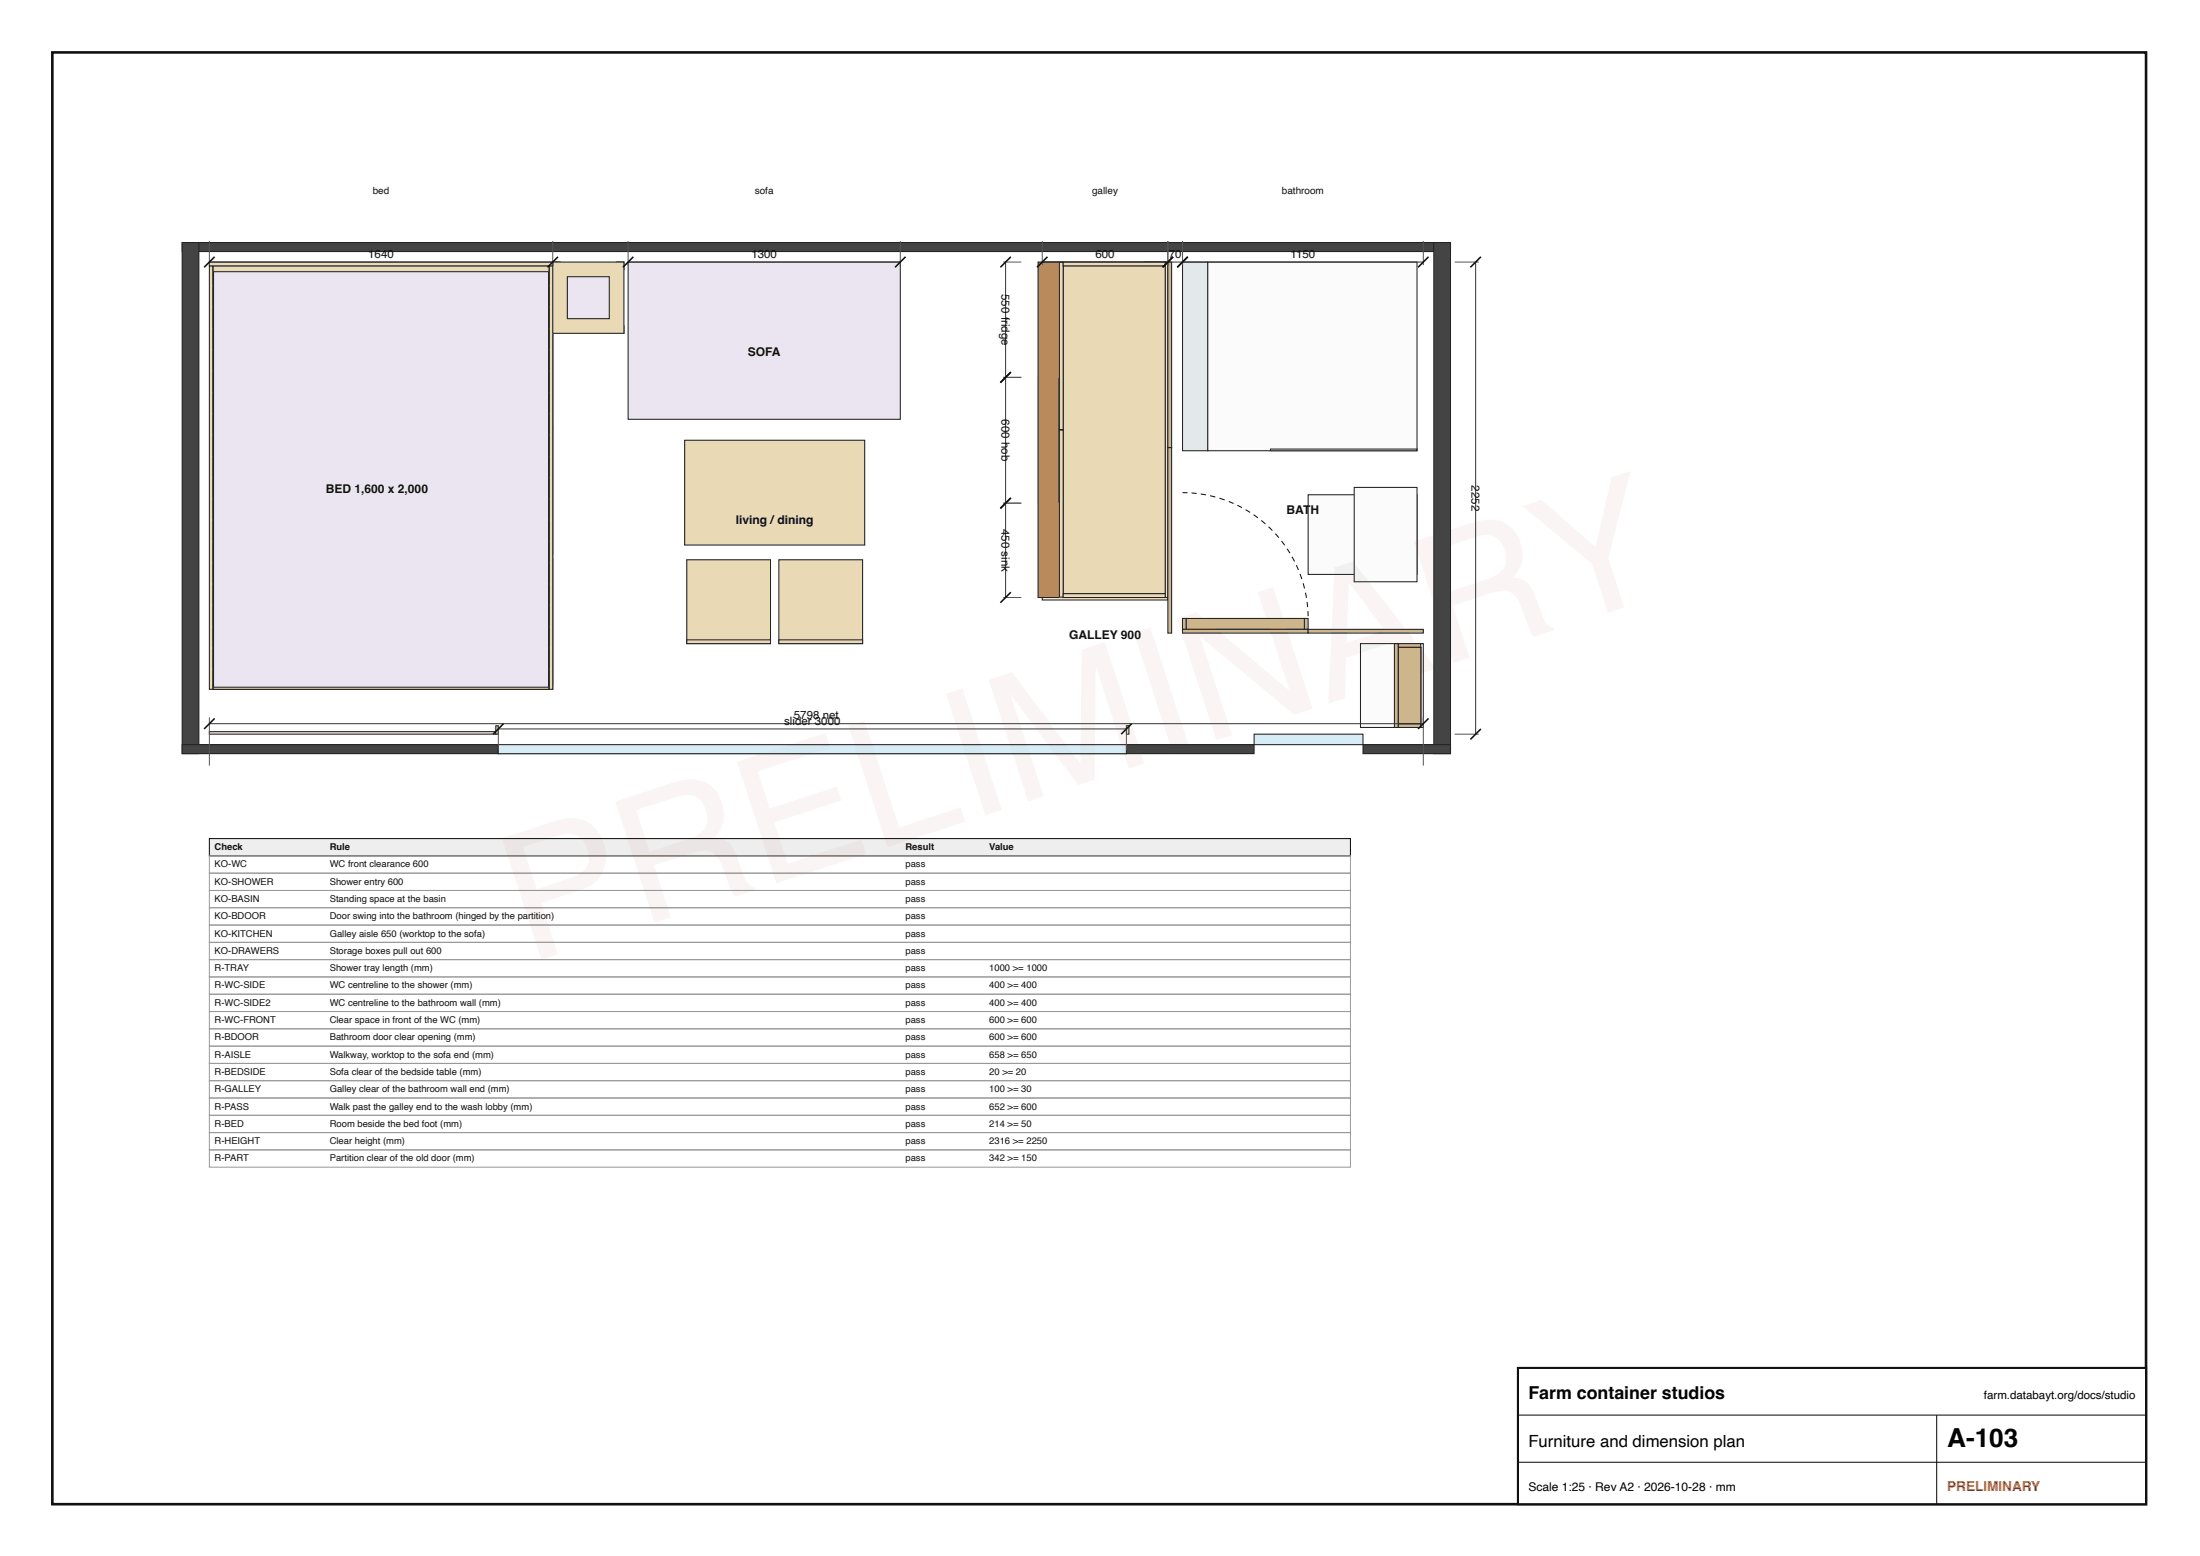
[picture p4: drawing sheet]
<svg xmlns="http://www.w3.org/2000/svg" width="420mm" height="297mm" viewBox="0 0 420 297" stroke-linecap="round" stroke-linejoin="round" font-family="sans-serif">
<path d="M10 10h399.9v277.1h-399.9z" fill="none" stroke="#111" stroke-width=".5"/>
<path d="M34.8 46.3h242.2v1.7h-242.2z" fill="#444"/>
<path d="M34.8 46.3h242.2v1.7h-242.2z" fill="none" stroke="#222" stroke-width=".19"/>
<path d="M34.8 46.3h3.2v97.6h-3.2z" fill="#444"/>
<path d="M34.8 46.3h3.2v97.6h-3.2z" fill="none" stroke="#222" stroke-width=".19"/>
<path d="M273.9 46.3h3.1v97.6h-3.1z" fill="#444"/>
<path d="M273.9 46.3h3.1v97.6h-3.1z" fill="none" stroke="#222" stroke-width=".19"/>
<path d="M34.8 142.1h60.4v1.8h-60.4z" fill="#444"/>
<path d="M34.8 142.1h60.4v1.8h-60.4z" fill="none" stroke="#222" stroke-width=".19"/>
<path d="M95.2 142.1h119.9v1.8h-119.9z" fill="#444"/>
<path d="M95.2 142.1h119.9v1.8h-119.9z" fill="none" stroke="#222" stroke-width=".19"/>
<path d="M95.2 142.1h119.9v1.8h-119.9z" fill="#d6ecf7"/>
<path d="M95.2 142.1h119.9v1.8h-119.9z" fill="none" stroke="#222" stroke-width=".2"/>
<path d="M230.7 50h40v36h-40z" fill="#fbfbfb"/>
<path d="M230.7 50h40v36h-40z" fill="none" stroke="#222" stroke-width=".2"/>
<path d="M104.9 50.7h.7v80.9h-.7z" fill="#ead9b5"/>
<path d="M104.9 50.7h.7v80.9h-.7z" fill="none" stroke="#222" stroke-width=".2"/>
<path d="M40 139.7h54.7v.4h-54.7z" fill="#f2e6c9"/>
<path d="M40 139.7h54.7v.4h-54.7z" fill="none" stroke="#222" stroke-width=".2"/>
<path d="M81.3 82.5h23.6v22.5h-23.6z" fill="#f2e6c9"/>
<path d="M81.3 82.5h23.6v22.5h-23.6z" fill="none" stroke="#222" stroke-width=".2"/>
<path d="M81.3 107.5h23.6v22.5h-23.6z" fill="#f2e6c9"/>
<path d="M81.3 107.5h23.6v22.5h-23.6z" fill="none" stroke="#222" stroke-width=".2"/>
<path d="M199.9 72h.8v42h-.8z" fill="#ead9b5"/>
<path d="M199.9 72h.8v42h-.8z" fill="none" stroke="#222" stroke-width=".2"/>
<path d="M199.1 72.8h23.5v22.5h-23.5z" fill="#ead9b5"/>
<path d="M199.1 72.8h23.5v22.5h-23.5z" fill="none" stroke="#222" stroke-width=".2"/>
<path d="M199.1 73.8h22.2v20.5h-22.2z" fill="#f2e6c9"/>
<path d="M199.1 73.8h22.2v20.5h-22.2z" fill="none" stroke="#222" stroke-width=".2"/>
<path d="M107 51.5h10.7v10.7h-10.7z" fill="#ead9b5"/>
<path d="M107 51.5h10.7v10.7h-10.7z" fill="none" stroke="#222" stroke-width=".2"/>
<path d="M199.1 73.3h22.7v.5h-22.7z" fill="#f2e6c9"/>
<path d="M199.1 73.3h22.7v.5h-22.7z" fill="none" stroke="#222" stroke-width=".2"/>
<path d="M221.3 73.8h.5v20.5h-.5z" fill="#f2e6c9"/>
<path d="M221.3 73.8h.5v20.5h-.5z" fill="none" stroke="#222" stroke-width=".2"/>
<path d="M80.9 82h24v.5h-24z" fill="#f2e6c9"/>
<path d="M80.9 82h24v.5h-24z" fill="none" stroke="#222" stroke-width=".2"/>
<path d="M80.9 105h24v.5h-24z" fill="#f2e6c9"/>
<path d="M80.9 105h24v.5h-24z" fill="none" stroke="#222" stroke-width=".2"/>
<path d="M80.9 82.5h.4v22.5h-.4z" fill="#f2e6c9"/>
<path d="M80.9 82.5h.4v22.5h-.4z" fill="none" stroke="#222" stroke-width=".2"/>
<path d="M80.9 107h24v.5h-24z" fill="#f2e6c9"/>
<path d="M80.9 107h24v.5h-24z" fill="none" stroke="#222" stroke-width=".2"/>
<path d="M80.9 130h24v.5h-24z" fill="#f2e6c9"/>
<path d="M80.9 130h24v.5h-24z" fill="none" stroke="#222" stroke-width=".2"/>
<path d="M80.9 107.5h.4v22.5h-.4z" fill="#f2e6c9"/>
<path d="M80.9 107.5h.4v22.5h-.4z" fill="none" stroke="#222" stroke-width=".2"/>
<path d="M104.9 51.5h.7v30.1h-.7z" fill="#ead9b5"/>
<path d="M104.9 51.5h.7v30.1h-.7z" fill="none" stroke="#222" stroke-width=".2"/>
<path d="M77.6 105.9h27.3v.7h-27.3z" fill="#ead9b5"/>
<path d="M77.6 105.9h27.3v.7h-27.3z" fill="none" stroke="#222" stroke-width=".2"/>
<path d="M40 50.7h.7v80.9h-.7z" fill="#ead9b5"/>
<path d="M40 50.7h.7v80.9h-.7z" fill="none" stroke="#222" stroke-width=".2"/>
<path d="M104.9 50.7h.7v80.9h-.7z" fill="#ead9b5"/>
<path d="M104.9 50.7h.7v80.9h-.7z" fill="none" stroke="#222" stroke-width=".2"/>
<path d="M40.7 50.7h64.2v.8h-64.2z" fill="#ead9b5"/>
<path d="M40.7 50.7h64.2v.8h-64.2z" fill="none" stroke="#222" stroke-width=".2"/>
<path d="M40.7 130.9h64.2v.7h-64.2z" fill="#ead9b5"/>
<path d="M40.7 130.9h64.2v.7h-64.2z" fill="none" stroke="#222" stroke-width=".2"/>
<path d="M76.9 51.5h.7v79.4h-.7z" fill="#ead9b5"/>
<path d="M76.9 51.5h.7v79.4h-.7z" fill="none" stroke="#222" stroke-width=".2"/>
<path d="M40.7 51.5h.7v79.4h-.7z" fill="#ead9b5"/>
<path d="M40.7 51.5h.7v79.4h-.7z" fill="none" stroke="#222" stroke-width=".2"/>
<path d="M104.1 51.5h.8v79.4h-.8z" fill="#ead9b5"/>
<path d="M104.1 51.5h.8v79.4h-.8z" fill="none" stroke="#222" stroke-width=".2"/>
<path d="M40.7 50.7h64.2v3.6h-64.2z" fill="#ead9b5"/>
<path d="M40.7 50.7h64.2v3.6h-64.2z" fill="none" stroke="#222" stroke-width=".2"/>
<path d="M40.7 54.8h64.2v3.6h-64.2z" fill="#ead9b5"/>
<path d="M40.7 54.8h64.2v3.6h-64.2z" fill="none" stroke="#222" stroke-width=".2"/>
<path d="M40.7 58.9h64.2v3.6h-64.2z" fill="#ead9b5"/>
<path d="M40.7 58.9h64.2v3.6h-64.2z" fill="none" stroke="#222" stroke-width=".2"/>
<path d="M40.7 62.9h64.2v3.6h-64.2z" fill="#ead9b5"/>
<path d="M40.7 62.9h64.2v3.6h-64.2z" fill="none" stroke="#222" stroke-width=".2"/>
<path d="M40.7 67h64.2v3.6h-64.2z" fill="#ead9b5"/>
<path d="M40.7 67h64.2v3.6h-64.2z" fill="none" stroke="#222" stroke-width=".2"/>
<path d="M40.7 71.1h64.2v3.6h-64.2z" fill="#ead9b5"/>
<path d="M40.7 71.1h64.2v3.6h-64.2z" fill="none" stroke="#222" stroke-width=".2"/>
<path d="M40.7 75.1h64.2v3.6h-64.2z" fill="#ead9b5"/>
<path d="M40.7 75.1h64.2v3.6h-64.2z" fill="none" stroke="#222" stroke-width=".2"/>
<path d="M40.7 79.2h64.2v3.6h-64.2z" fill="#ead9b5"/>
<path d="M40.7 79.2h64.2v3.6h-64.2z" fill="none" stroke="#222" stroke-width=".2"/>
<path d="M40.7 83.3h64.2v3.6h-64.2z" fill="#ead9b5"/>
<path d="M40.7 83.3h64.2v3.6h-64.2z" fill="none" stroke="#222" stroke-width=".2"/>
<path d="M40.7 87.3h64.2v3.6h-64.2z" fill="#ead9b5"/>
<path d="M40.7 87.3h64.2v3.6h-64.2z" fill="none" stroke="#222" stroke-width=".2"/>
<path d="M40.7 91.4h64.2v3.6h-64.2z" fill="#ead9b5"/>
<path d="M40.7 91.4h64.2v3.6h-64.2z" fill="none" stroke="#222" stroke-width=".2"/>
<path d="M40.7 95.5h64.2v3.6h-64.2z" fill="#ead9b5"/>
<path d="M40.7 95.5h64.2v3.6h-64.2z" fill="none" stroke="#222" stroke-width=".2"/>
<path d="M40.7 99.5h64.2v3.6h-64.2z" fill="#ead9b5"/>
<path d="M40.7 99.5h64.2v3.6h-64.2z" fill="none" stroke="#222" stroke-width=".2"/>
<path d="M40.7 103.6h64.2v3.6h-64.2z" fill="#ead9b5"/>
<path d="M40.7 103.6h64.2v3.6h-64.2z" fill="none" stroke="#222" stroke-width=".2"/>
<path d="M40.7 107.6h64.2v3.6h-64.2z" fill="#ead9b5"/>
<path d="M40.7 107.6h64.2v3.6h-64.2z" fill="none" stroke="#222" stroke-width=".2"/>
<path d="M40.7 111.7h64.2v3.6h-64.2z" fill="#ead9b5"/>
<path d="M40.7 111.7h64.2v3.6h-64.2z" fill="none" stroke="#222" stroke-width=".2"/>
<path d="M40.7 115.8h64.2v3.6h-64.2z" fill="#ead9b5"/>
<path d="M40.7 115.8h64.2v3.6h-64.2z" fill="none" stroke="#222" stroke-width=".2"/>
<path d="M40.7 119.8h64.2v3.6h-64.2z" fill="#ead9b5"/>
<path d="M40.7 119.8h64.2v3.6h-64.2z" fill="none" stroke="#222" stroke-width=".2"/>
<path d="M40.7 123.9h64.2v3.6h-64.2z" fill="#ead9b5"/>
<path d="M40.7 123.9h64.2v3.6h-64.2z" fill="none" stroke="#222" stroke-width=".2"/>
<path d="M40.7 128h64.2v3.6h-64.2z" fill="#ead9b5"/>
<path d="M40.7 128h64.2v3.6h-64.2z" fill="none" stroke="#222" stroke-width=".2"/>
<path d="M198.3 72.1h.8v23.9h-.8z" fill="#ead9b5"/>
<path d="M198.3 72.1h.8v23.9h-.8z" fill="none" stroke="#222" stroke-width=".2"/>
<path d="M199.1 73.8h22.2v20.5h-22.2z" fill="#f2e6c9"/>
<path d="M199.1 73.8h22.2v20.5h-22.2z" fill="none" stroke="#222" stroke-width=".2"/>
<path d="M105.6 50h.7v1.5h-.7z" fill="#ead9b5"/>
<path d="M105.6 50h.7v1.5h-.7z" fill="none" stroke="#222" stroke-width=".2"/>
<path d="M106.3 50h.7v1.5h-.7z" fill="#ead9b5"/>
<path d="M106.3 50h.7v1.5h-.7z" fill="none" stroke="#222" stroke-width=".2"/>
<path d="M105.6 62.2h.7v1.4h-.7z" fill="#ead9b5"/>
<path d="M105.6 62.2h.7v1.4h-.7z" fill="none" stroke="#222" stroke-width=".2"/>
<path d="M106.3 62.2h.7v1.4h-.7z" fill="#ead9b5"/>
<path d="M106.3 62.2h.7v1.4h-.7z" fill="none" stroke="#222" stroke-width=".2"/>
<path d="M117.7 50h.8v1.5h-.8z" fill="#ead9b5"/>
<path d="M117.7 50h.8v1.5h-.8z" fill="none" stroke="#222" stroke-width=".2"/>
<path d="M118.5 50h.7v1.5h-.7z" fill="#ead9b5"/>
<path d="M118.5 50h.7v1.5h-.7z" fill="none" stroke="#222" stroke-width=".2"/>
<path d="M117.7 62.2h.8v1.4h-.8z" fill="#ead9b5"/>
<path d="M117.7 62.2h.8v1.4h-.8z" fill="none" stroke="#222" stroke-width=".2"/>
<path d="M118.5 62.2h.7v1.4h-.7z" fill="#ead9b5"/>
<path d="M118.5 62.2h.7v1.4h-.7z" fill="none" stroke="#222" stroke-width=".2"/>
<path d="M105.6 50h13.6v13.6h-13.6z" fill="#ead9b5"/>
<path d="M105.6 50h13.6v13.6h-13.6z" fill="none" stroke="#222" stroke-width=".2"/>
<path d="M40.8 51.9h64v79.3h-64z" fill="#ebe5f2"/>
<path d="M40.8 51.9h64v79.3h-64z" fill="none" stroke="#222" stroke-width=".2"/>
<path d="M199.1 73.3h22.7v.5h-22.7z" fill="#f2e6c9"/>
<path d="M199.1 73.3h22.7v.5h-22.7z" fill="none" stroke="#222" stroke-width=".2"/>
<path d="M221.3 73.8h.5v20.5h-.5z" fill="#f2e6c9"/>
<path d="M221.3 73.8h.5v20.5h-.5z" fill="none" stroke="#222" stroke-width=".2"/>
<path d="M120 50h52v30h-52z" fill="#ebe5f2"/>
<path d="M120 50h52v30h-52z" fill="none" stroke="#222" stroke-width=".2"/>
<path d="M199.5 50.4h22v20.4h-22z" fill="#fbfbfb"/>
<path d="M199.5 50.4h22v20.4h-22z" fill="none" stroke="#222" stroke-width=".2"/>
<path d="M198.3 72.1h.8v23.9h-.8z" fill="#ead9b5"/>
<path d="M198.3 72.1h.8v23.9h-.8z" fill="none" stroke="#222" stroke-width=".2"/>
<path d="M199.1 71.3h23.5v.7h-23.5z" fill="#ead9b5"/>
<path d="M199.1 71.3h23.5v.7h-23.5z" fill="none" stroke="#222" stroke-width=".2"/>
<path d="M199.1 50h4v21.3h-4z" fill="#ead9b5"/>
<path d="M199.1 50h4v21.3h-4z" fill="none" stroke="#222" stroke-width=".2"/>
<path d="M218.6 50h4v21.3h-4z" fill="#ead9b5"/>
<path d="M218.6 50h4v21.3h-4z" fill="none" stroke="#222" stroke-width=".2"/>
<path d="M199.1 72h23.5v.8h-23.5z" fill="#ead9b5"/>
<path d="M199.1 72h23.5v.8h-23.5z" fill="none" stroke="#222" stroke-width=".2"/>
<path d="M199.1 72.8h4v22.5h-4z" fill="#ead9b5"/>
<path d="M199.1 72.8h4v22.5h-4z" fill="none" stroke="#222" stroke-width=".2"/>
<path d="M218.6 72.8h4v22.5h-4z" fill="#ead9b5"/>
<path d="M218.6 72.8h4v22.5h-4z" fill="none" stroke="#222" stroke-width=".2"/>
<path d="M222.6 72h.5v24h-.5z" fill="#f2e6c9"/>
<path d="M222.6 72h.5v24h-.5z" fill="none" stroke="#222" stroke-width=".2"/>
<path d="M198.3 50h24.8v64h-24.8z" fill="#b98b5c"/>
<path d="M198.3 50h24.8v64h-24.8z" fill="none" stroke="#222" stroke-width=".2"/>
<path d="M202.3 72.2h14v23.6h-14z" fill="#2a2a2a"/>
<path d="M202.3 72.2h14v23.6h-14z" fill="none" stroke="#222" stroke-width=".2"/>
<path d="M108.4 52.8h8v8h-8z" fill="#ebe5f2"/>
<path d="M108.4 52.8h8v8h-8z" fill="none" stroke="#222" stroke-width=".2"/>
<path d="M40 50h65.6v.7h-65.6z" fill="#ead9b5"/>
<path d="M40 50h65.6v.7h-65.6z" fill="none" stroke="#222" stroke-width=".2"/>
<path d="M225.9 50h4.8v36h-4.8z" fill="#e3e8ea"/>
<path d="M225.9 50h4.8v36h-4.8z" fill="none" stroke="#222" stroke-width=".2"/>
<path d="M203.9 72h19.2v24h-19.2z" fill="#2a2a2a"/>
<path d="M203.9 72h19.2v24h-19.2z" fill="none" stroke="#222" stroke-width=".2"/>
<path d="M203.9 72h19.2v24h-19.2z" fill="#ead9b5"/>
<path d="M203.9 72h19.2v24h-19.2z" fill="none" stroke="#222" stroke-width=".2"/>
<path d="M203.1 50.7h19.5v62.6h-19.5z" fill="#ead9b5"/>
<path d="M203.1 50.7h19.5v62.6h-19.5z" fill="none" stroke="#222" stroke-width=".2"/>
<path d="M202.3 50.1h.8v31.9h-.8z" fill="#ead9b5"/>
<path d="M202.3 50.1h.8v31.9h-.8z" fill="none" stroke="#222" stroke-width=".2"/>
<path d="M203.1 50h19.5v.7h-19.5z" fill="#ead9b5"/>
<path d="M203.1 50h19.5v.7h-19.5z" fill="none" stroke="#222" stroke-width=".2"/>
<path d="M222.6 50h.5v64h-.5z" fill="#f2e6c9"/>
<path d="M222.6 50h.5v64h-.5z" fill="none" stroke="#222" stroke-width=".2"/>
<path d="M223.1 50h.7v35.4h-.7z" fill="#cdb68c"/>
<path d="M223.1 50h.7v35.4h-.7z" fill="none" stroke="#222" stroke-width=".2"/>
<path d="M40 46v4.6M105.6 46v4.6M120 46v4.6M172 46v4.6M191.6 50h3.5M199.1 46v4.6M223.1 46v4.6M225.9 46v4.6M271.9 46v4.6M277.8 50h4.6M191.6 72h3.5M40 136.9v9.2" fill="none" stroke="#555" stroke-width=".19"/>
<path d="M40 50h65.6M120 50h52M192.1 50v46M199.1 50h72.8M281.8 50v90.1M40 138.1h231.9M95.2 139.1h119.9" fill="none" stroke="#333" stroke-width=".19"/>
<path d="M41 49l-2 2M106.6 49l-2 2M121 49l-2 2M173 49l-2 2M193.1 49l-2 2M200.1 49l-2 2M224.1 49l-2 2M226.9 49l-2 2M272.9 49l-2 2M282.8 49l-2 2M193.1 71l-2 2M41 137.1l-2 2" fill="none" stroke="#111" stroke-width=".3"/>
<path d="M40 160.1h217.9v3.3h-217.9z" fill="#eee"/>
<path d="M40 160.1h217.9v3.3h-217.9z" fill="none" stroke="#111" stroke-width=".2"/>
<g fill="none" stroke="#999" stroke-width=".19">
<path d="M40 163.4h217.9v3.3h-217.9zM40 166.7h217.9v3.3h-217.9zM40 170h217.9v3.3h-217.9zM40 173.3h217.9v3.3h-217.9zM40 176.6h217.9v3.3h-217.9zM40 179.9h217.9v3.3h-217.9zM40 183.2h217.9v3.3h-217.9zM40 186.5h217.9v3.3h-217.9zM40 189.8h217.9v3.3h-217.9zM40 193.1h217.9v3.3h-217.9zM40 196.4h217.9v3.3h-217.9zM40 199.7h217.9v3.3h-217.9z"/>
<path d="M40 203h217.9v3.3h-217.9zM40 206.3h217.9v3.3h-217.9zM40 209.6h217.9v3.3h-217.9zM40 212.9h217.9v3.3h-217.9zM40 216.2h217.9v3.3h-217.9zM40 219.5h217.9v3.3h-217.9z"/>
</g>
<path d="M289.9 261.1h120v26h-120z" fill="#fff"/>
<path d="M289.9 261.1h120v26h-120z" fill="none" stroke="#111" stroke-width=".4"/>
<path d="M289.9 270.1h120M289.9 279.1h120M369.9 270.1v17" fill="none" stroke="#111" stroke-width=".2"/>
<text font-size="34" fill="#111" x="100.7" y="184.1" transform="rotate(-18 100.7 184.1)">PRELIMINARY</text>
<text font-size="5" x="371.9" y="276.1">A-103</text>
<text font-size="3.4" x="291.9" y="267.1">Farm container studios</text>
<text font-size="3.2" x="291.9" y="276.1">Furniture and dimension plan</text>
<text font-size="2.6" fill="#b3261e" x="371.9" y="284.6">PRELIMINARY</text>
<g font-size="2.3" fill="#111">
<text x="142.8" y="68">SOFA</text>
<text x="62.2" y="94">BED 1,600 x 2</text>
<text x="77.3" y="94">,</text>
<text x="77.9" y="94">000</text>
<text x="140.6" y="100">living /</text>
<text x="148.5" y="100">dining</text>
<text x="245.7" y="98">BAT</text>
<text x="250.3" y="98">H</text>
<text x="204.2" y="122.1">GALLEY 900</text>
</g>
<text font-size="2.3" x="291.9" y="284.6">Scale 1:25 · Rev A2 · 2026-10-28 · mm</text>
<g font-size="2.2" fill="#111">
<text x="70.3" y="49.2">1640</text>
<text x="143.5" y="49.2">1300</text>
<text x="209.2" y="49.2">600</text>
<text x="223.2" y="49.2">70</text>
<text x="246.5" y="49.2">1150</text>
<text x="191.3" y="56.1" transform="rotate(90 191.3 56.1)">550 fridge</text>
<text x="191.3" y="80.1" transform="rotate(90 191.3 80.1)">600 hob</text>
<text x="281" y="92.6" transform="rotate(90 281 92.6)">2252</text>
<text x="191.3" y="100.9" transform="rotate(90 191.3 100.9)">450 sink</text>
<text x="151.6" y="137.3">5798 net</text>
<text x="149.8" y="138.3">slider 3000</text>
</g>
<text font-size="2.2" x="378.9" y="267.1">farm.databayt.org/docs/studio</text>
<g font-size="1.9" fill="#111">
<text x="71.2" y="37">bed</text>
<text x="144.2" y="37">sofa</text>
<text x="208.6" y="37">galley</text>
<text x="244.8" y="37">bathroom</text>
</g>
<g font-size="1.8" fill="#111">
<text x="41" y="162.3">Check</text>
<text x="41" y="165.6">KO-WC</text>
<text x="63" y="162.3">Rule</text>
<text x="63" y="165.6">WC front clearance 600</text>
<text x="173" y="162.3">Result</text>
<text x="173" y="165.6">pass</text>
<text x="188.9" y="162.3">Value</text>
<text x="41" y="168.9">KO-SHOWER</text>
<text x="41" y="172.2">KO-BASIN</text>
<text x="63" y="168.9">Shower entry 600</text>
<text x="63" y="172.2">Standing space at the basin</text>
<text x="173" y="168.9">pass</text>
<text x="173" y="172.2">pass</text>
<text x="41" y="175.5">KO-BDOOR</text>
<text x="41" y="178.8">KO-KITCHEN</text>
<text x="63" y="175.5">Door swing into the bathroom (hinged by the partition)</text>
<text x="63" y="178.8">Galley aisle 650 (worktop to the sofa)</text>
<text x="173" y="175.5">pass</text>
<text x="173" y="178.8">pass</text>
<text x="41" y="182.1">KO-DRAWERS</text>
<text x="41" y="185.4">R-TRAY</text>
<text x="63" y="182.1">Storage boxes pull out 600</text>
<text x="63" y="185.4">Shower tray length (mm)</text>
<text x="173" y="182.1">pass</text>
<text x="173" y="185.4">pass</text>
<text x="188.9" y="185.4">1000 &gt;= 1000</text>
<text x="41" y="188.7">R-WC-SIDE</text>
<text x="41" y="192">R-WC-SIDE2</text>
<text x="63" y="188.7">WC centreline to the shower (mm)</text>
<text x="63" y="192">WC centreline to the bathroom wall (mm)</text>
<text x="173" y="188.7">pass</text>
<text x="173" y="192">pass</text>
<text x="188.9" y="188.7">400 &gt;= 400</text>
<text x="188.9" y="192">400 &gt;= 400</text>
<text x="41" y="195.3">R-WC-FRONT</text>
<text x="63" y="195.3">Clear space in front of the WC (mm)</text>
<text x="173" y="195.3">pass</text>
<text x="188.9" y="195.3">600 &gt;= 600</text>
<text x="41" y="198.6">R-BDOOR</text>
<text x="41" y="201.9">R-AISLE</text>
<text x="63" y="198.6">Bathroom door clear opening (mm)</text>
<text x="63" y="201.9">Walkway, worktop to the sofa end (mm)</text>
<text x="173" y="198.6">pass</text>
<text x="173" y="201.9">pass</text>
<text x="188.9" y="198.6">600 &gt;= 600</text>
<text x="188.9" y="201.9">658 &gt;= 650</text>
<text x="41" y="205.2">R-BEDSIDE</text>
<text x="41" y="208.5">R-GALLEY</text>
<text x="63" y="205.2">Sofa clear of the bedside table (mm)</text>
<text x="63" y="208.5">Galley clear of the bathroom wall end (mm)</text>
<text x="173" y="205.2">pass</text>
<text x="173" y="208.5">pass</text>
<text x="188.9" y="205.2">20 &gt;= 20</text>
<text x="188.9" y="208.5">100 &gt;= 30</text>
<text x="41" y="211.8">R-PASS</text>
<text x="41" y="215.1">R-BED</text>
<text x="63" y="211.8">Walk past the galley end to the wash lobby (mm)</text>
<text x="63" y="215.1">Room beside the bed foot (mm)</text>
<text x="173" y="211.8">pass</text>
<text x="173" y="215.1">pass</text>
<text x="188.9" y="211.8">652 &gt;= 600</text>
<text x="188.9" y="215.1">214 &gt;= 50</text>
<text x="41" y="218.4">R-HEIGHT</text>
<text x="41" y="221.7">R-PART</text>
<text x="63" y="218.4">Clear height (mm)</text>
<text x="63" y="221.7">Partition clear of the old door (mm)</text>
<text x="173" y="218.4">pass</text>
<text x="173" y="221.7">pass</text>
<text x="188.9" y="218.4">2316 &gt;= 2250</text>
<text x="188.9" y="221.7">342 &gt;= 150</text>
</g>
</svg>
